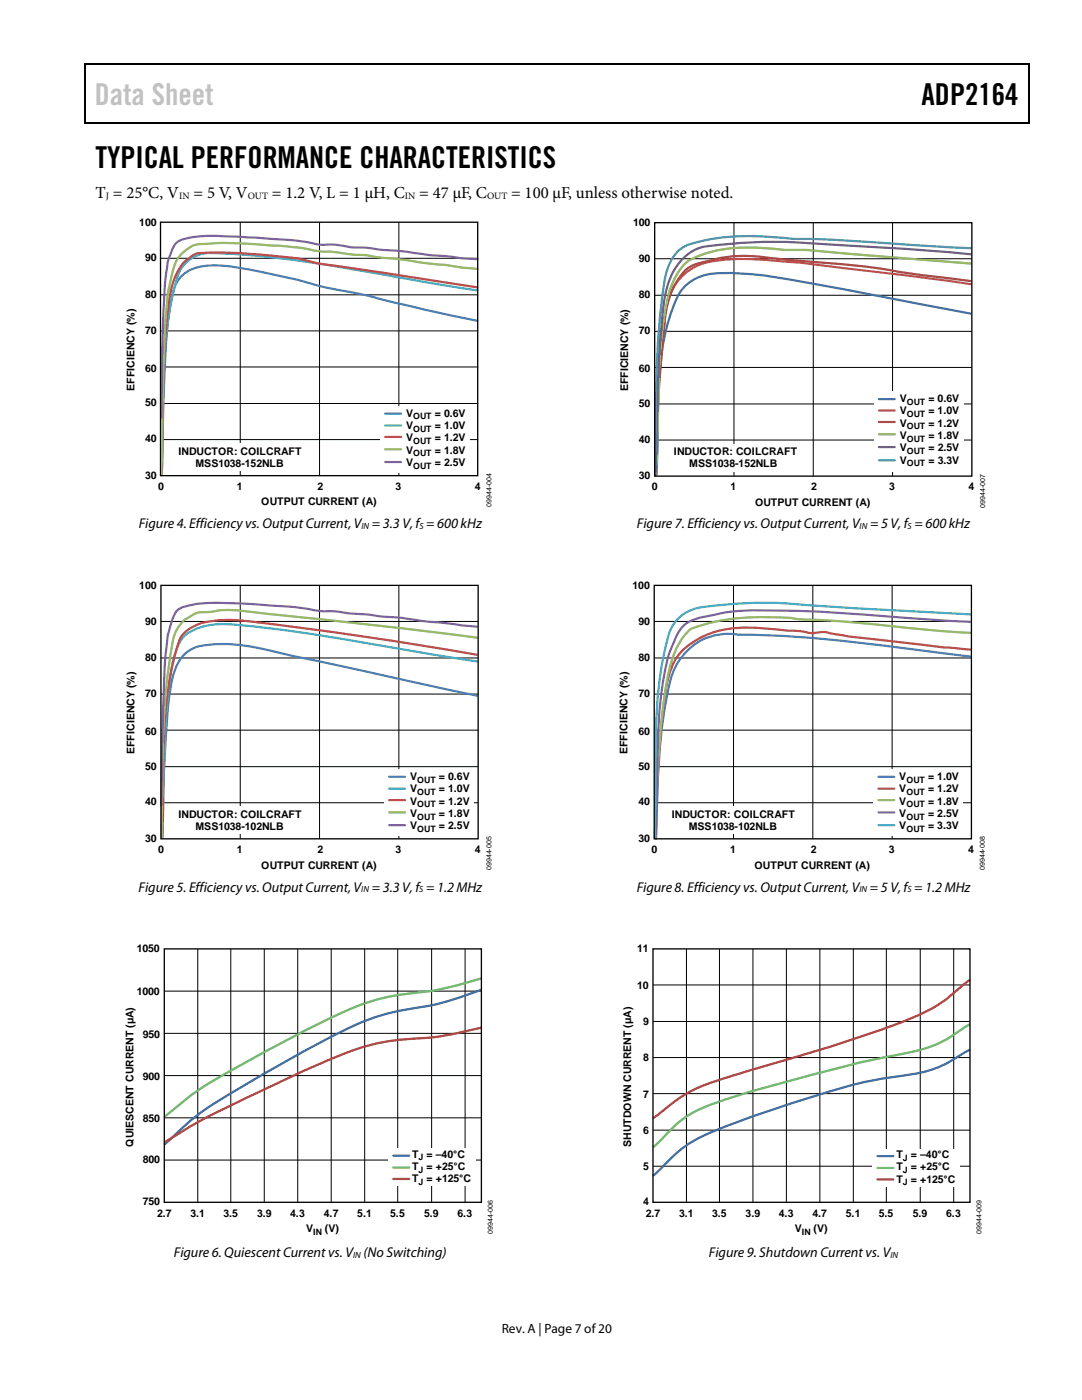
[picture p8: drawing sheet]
<svg xmlns="http://www.w3.org/2000/svg" width="216mm" height="279mm" viewBox="0 0 216 279" stroke-linecap="round" stroke-linejoin="round" font-family="sans-serif">
<path d="M16.9 12.7h.2v1h-.2zM16.9 12.7h.2v.3h-.2zM82.5 12.7h.3v.3h-.3zM205.1 12.7h.3v1h-.3zM205.1 12.7h.3v.3h-.3zM16.9 24.4h.2v.2h-.2zM82.3 24.4h.2v.2h-.2zM205.1 24.4h.3v.2h-.3z" fill="#000"/>
<path d="M17 13.7v10.7M17.1 12.8h65.4M82.8 12.8h122.3M205.2 13.7v10.7M17.1 24.5h188" fill="none" stroke="#000" stroke-width=".25"/>
<path d="M32.1 58.8h63.3M32.1 51.5h63.3M47.9 44.3v50.6M63.8 44.3v50.6M79.6 44.3v50.6M32.1 73.2h63.3M32.1 66h63.3M32.1 87.7h63.3M32.1 80.5h63.3" fill="none" stroke="#000" stroke-width=".2"/>
<g fill="#fff">
<path d="M35.5 88.5h24.9v5.5h-24.9z"/>
<path d="M75.8 81.1h17.9v13.3h-17.9z"/>
</g>
<path d="M95.2 64l-10.3-2.2-12.2-2.9a101 101 0 0 1-14.2-3.3l-4.9-1a63.8 63.8 0 0 0-10.9-1.6 8.4 8.4 0 0 0-6.9 2.6 13.6 13.6 0 0 0-2 6.3 255.4 255.4 0 0 0-1.4 25.6l-.1 7.1M76.9 82.5h3.1" fill="none" stroke="#4a7fbc" stroke-width=".44"/>
<path d="M95.2 58l-9.3-1.5-13.9-2.5a180.1 180.1 0 0 0-31.1-3.4 6.8 6.8 0 0 0-5.5 4.8 88.6 88.6 0 0 0-2.9 24.8l-.2 14.4M76.9 84.9h3.1" fill="none" stroke="#47aac5" stroke-width=".44"/>
<path d="M95.2 57.3l-25.9-3.9a69.4 69.4 0 0 1-9.9-1.9l-7.1-.7a77 77 0 0 0-13-.2 8.4 8.4 0 0 0-4.5 4.9 32.8 32.8 0 0 0-1.6 9.3 431.9 431.9 0 0 0-.9 30M76.9 87.2h3.1" fill="none" stroke="#bf4c49" stroke-width=".44"/>
<path d="M95.2 53.7l-3.1-.3-3.2-.5-2.6-.2-5.7-.9-5.3-.5a16.9 16.9 0 0 0-4.8-.5l-4.7-.6a21.5 21.5 0 0 1-5.8-.7l-10-.8a51.7 51.7 0 0 0-11.1 .2 7.4 7.4 0 0 0-4.7 6.1 57.6 57.6 0 0 0-1.3 10.5l-.4 11.4-.3 17.9M76.9 89.7h3.1" fill="none" stroke="#99ba54" stroke-width=".44"/>
<path d="M95.2 51.7l-3.1-.2-2.1-.3a80.1 80.1 0 0 1-10-1.1l-3.7-.2-3.7-.5a20.4 20.4 0 0 1-5.8-.6h-.5a12.4 12.4 0 0 1-5.3-.5l-3.7-.4-10-.7a39.5 39.5 0 0 0-10.1 .4 3.6 3.6 0 0 0-3.2 3.2 12.1 12.1 0 0 0-.9 3.9l-.6 10-.3 18.7M76.9 92.2h3.1" fill="none" stroke="#7e61a1" stroke-width=".44"/>
<path d="M32 44.3h63.3v50.6h-63.3z" fill="none" stroke="#000" stroke-width=".26"/>
<path d="M47.9 116.8v50.6M63.8 116.8v50.6M79.6 116.8v50.6M32.1 138.5h63.3M32.1 131.3h63.3M32.1 124h63.3M32.1 153h63.3M32.1 145.7h63.3M32.1 160.2h63.3" fill="none" stroke="#000" stroke-width=".2"/>
<path d="M35.5 161h24.9v5.4h-24.9z" fill="#fff"/>
<path d="M95.3 138.9l-37.1-8a57.5 57.5 0 0 0-14.6-2.4 14.7 14.7 0 0 0-5.3 1 8 8 0 0 0-3.8 5.5 111.5 111.5 0 0 0-1.7 17.4l-.4 8.2v6.5" fill="none" stroke="#4a7fbc" stroke-width=".44"/>
<path d="M95.3 132l-6.8-1a757.5 757.5 0 0 0-36.4-5.8l-4.5-.5a15.1 15.1 0 0 0-10.3 1.8 9.5 9.5 0 0 0-2.8 5.4 165.9 165.9 0 0 0-1.9 27.5l-.2 7.8" fill="none" stroke="#47aac5" stroke-width=".44"/>
<path d="M95.3 130.7a701.2 701.2 0 0 0-48.9-7 15.8 15.8 0 0 0-8.4 1.6 5.8 5.8 0 0 0-2.9 4.7 93 93 0 0 0-2.5 24.7l-.2 12.5" fill="none" stroke="#bf4c49" stroke-width=".44"/>
<path d="M95.3 127.3l-18.7-2.3-24.1-2.6a31.7 31.7 0 0 0-9.6-.4l-2.2 .2a4.7 4.7 0 0 0-3.3 1.2 6.6 6.6 0 0 0-2.9 4.6 163.8 163.8 0 0 0-2.1 31l-.1 8.2" fill="none" stroke="#99ba54" stroke-width=".44"/>
<path d="M95.3 125.1l-10.5-1.1a67.3 67.3 0 0 0-9.5-1.1l-9-.9a24.5 24.5 0 0 1-6.3-.7l-12.7-.9a30.4 30.4 0 0 0-11.1 .9 4 4 0 0 0-2 3 36.7 36.7 0 0 0-1.3 8.5l-.5 13.9-.2 14.1" fill="none" stroke="#7e61a1" stroke-width=".44"/>
<path d="M32.1 116.8h63.3v50.6h-63.3z" fill="none" stroke="#000" stroke-width=".26"/>
<path d="M76.6 153.5h17.9v13.4h-17.9z" fill="#fff"/>
<path d="M77.7 155h3.1" fill="none" stroke="#4a7fbc" stroke-width=".44"/>
<path d="M77.7 157.4h3.1" fill="none" stroke="#47aac5" stroke-width=".44"/>
<path d="M77.7 159.7h3.1" fill="none" stroke="#bf4c49" stroke-width=".44"/>
<path d="M77.7 162.1h3.1" fill="none" stroke="#99ba54" stroke-width=".44"/>
<path d="M77.7 164.7h3.1" fill="none" stroke="#7e61a1" stroke-width=".44"/>
<g fill="none" stroke="#000" stroke-width=".2">
<path d="M32.8 197.8h63.3M39.5 189.4v50.5M46.1 189.4v50.5M52.7 189.4v50.5M59.4 189.4v50.5M66.1 189.4v50.5M72.8 189.4v50.5M79.4 189.4v50.5M86.1 189.4v50.5M92.8 189.4v50.5M32.8 206.2h63.3M32.8 214.7h63.3"/>
<path d="M32.8 223.1h63.3M32.8 231.5h63.3"/>
</g>
<path d="M77.4 229.1h17.4v7.6h-17.4z" fill="#fff"/>
<path d="M96.1 197.5a64.2 64.2 0 0 1-16.1 4.2 49.3 49.3 0 0 0-14.8 5.6 316.3 316.3 0 0 0-25 14.7l-3 2.3-4.4 4.1M78.5 230.6h3.1" fill="none" stroke="#3953a4" stroke-width=".44"/>
<path d="M96.1 195.3a68.8 68.8 0 0 1-16.1 3.2 46.6 46.6 0 0 0-15.1 5.2 299.7 299.7 0 0 0-25.8 14.2l-6.3 5M78.5 233h3.1" fill="none" stroke="#69bd45" stroke-width=".44"/>
<path d="M96.1 205.1a68.7 68.7 0 0 1-16.1 2.4 45.8 45.8 0 0 0-15.1 4.3 420.3 420.3 0 0 0-26.7 12.9l-5.4 3.3M78.5 235.3h3.1" fill="none" stroke="#c1272d" stroke-width=".44"/>
<path d="M32.8 189.4h63.3v50.5h-63.3z" fill="none" stroke="#000" stroke-width=".26"/>
<path d="M130.6 58.9h63.3M130.6 51.6h63.3M146.5 44.4v50.6M162.3 44.4v50.6M178.1 44.4v50.6M130.6 73.3h63.3M130.6 66.1h63.3M130.6 87.8h63.3M130.6 80.6h63.3" fill="none" stroke="#000" stroke-width=".2"/>
<g fill="#fff">
<path d="M134.1 88.6h24.8v5.5h-24.8z"/>
<path d="M174.3 78.1h18v16h-18z"/>
</g>
<path d="M175.4 79.7h3.1" fill="none" stroke="#4471a7" stroke-width=".44"/>
<path d="M175.4 81.9h3.1" fill="none" stroke="#db8034" stroke-width=".44"/>
<path d="M175.4 84.2h3.1" fill="none" stroke="#aa4441" stroke-width=".44"/>
<path d="M175.4 86.7h3.1" fill="none" stroke="#86a446" stroke-width=".44"/>
<path d="M175.4 89.2h3.1" fill="none" stroke="#6e568e" stroke-width=".44"/>
<path d="M175.4 91.9h3.1" fill="none" stroke="#3c96ae" stroke-width=".44"/>
<path d="M193.8 62.6l-8.3-1.5a756.3 756.3 0 0 0-34-6.2 41 41 0 0 0-10.3-.1 8.6 8.6 0 0 0-6.8 6.3 55.2 55.2 0 0 0-3.1 18.6l-.3 15.1" fill="none" stroke="#4370a7" stroke-width=".44"/>
<path d="M193.8 56.7l-17.1-2.2a370.4 370.4 0 0 0-26.3-2.8 31.6 31.6 0 0 0-10.4 1 10.5 10.5 0 0 0-6.9 8.3 220.8 220.8 0 0 0-2.2 33.8" fill="none" stroke="#db8136" stroke-width=".44"/>
<path d="M193.8 56.1a370.1 370.1 0 0 1-20.9-2.9l-15.9-1.4a54.5 54.5 0 0 0-10.5-.7 45.4 45.4 0 0 0-8.2 1.9 8 8 0 0 0-3.6 3.7 18.8 18.8 0 0 0-2.2 8.9 270.1 270.1 0 0 0-1.6 29.2" fill="none" stroke="#a94340" stroke-width=".44"/>
<path d="M193.8 52.6l-27.3-2.2a79 79 0 0 0-9.9-.5 39.7 39.7 0 0 0-15.3 .5 13.2 13.2 0 0 0-4.6 2.2 14.3 14.3 0 0 0-3.6 7.5 137.6 137.6 0 0 0-1.8 25.1l-.4 9.6" fill="none" stroke="#86a448" stroke-width=".44"/>
<path d="M193.8 50.8a884.5 884.5 0 0 0-38.8-2.5 98.3 98.3 0 0 0-15 1 10.6 10.6 0 0 0-6.9 8 91.1 91.1 0 0 0-1.6 14.1l-.7 23.5" fill="none" stroke="#6e558e" stroke-width=".44"/>
<path d="M193.8 49.5l-5.5-.2a737.8 737.8 0 0 0-31.3-1.8 48.8 48.8 0 0 0-19.3 1.2 7.1 7.1 0 0 0-4.6 5.1 85 85 0 0 0-1.8 14.4l-.3 8.2-.3 18.4" fill="none" stroke="#3d96ae" stroke-width=".44"/>
<path d="M130.6 44.4h63.3v50.6h-63.3z" fill="none" stroke="#000" stroke-width=".26"/>
<path d="M146.4 116.8v50.6M162.2 116.8v50.6M178 116.8v50.6M130.5 138.5h63.3M130.5 131.3h63.3M130.5 124h63.3M130.5 153h63.3M130.5 145.7h63.3M130.5 160.2h63.3" fill="none" stroke="#000" stroke-width=".2"/>
<g fill="#fff">
<path d="M134 161h24.8v5.4h-24.8z"/>
<path d="M174.2 153.5h18v13.4h-18z"/>
</g>
<path d="M175.3 155h3.2" fill="none" stroke="#4a7fbd" stroke-width=".44"/>
<path d="M175.3 157.4h3.2" fill="none" stroke="#c04d4a" stroke-width=".44"/>
<path d="M175.3 159.7h3.2" fill="none" stroke="#9aba53" stroke-width=".44"/>
<path d="M175.3 162.1h3.2" fill="none" stroke="#7f62a2" stroke-width=".44"/>
<path d="M175.3 164.7h3.2" fill="none" stroke="#47aac4" stroke-width=".44"/>
<path d="M193.7 131.1a525.1 525.1 0 0 0-39.8-4.3l-6.7-.1a11.7 11.7 0 0 0-13.4 9 121 121 0 0 0-2.7 25.8l-.2 5.6" fill="none" stroke="#4a7fbc" stroke-width=".44"/>
<path d="M193.7 129.6a212.2 212.2 0 0 1-16.2-1.7l-8.3-.9-3.5-.6a6.9 6.9 0 0 0-3.5 0l-2.4-.4-1.9-.1a73.5 73.5 0 0 0-11.7-.5 16.3 16.3 0 0 0-10.9 5.5 19.7 19.7 0 0 0-2.8 9.2 224.1 224.1 0 0 0-1.6 27.3" fill="none" stroke="#bf4c49" stroke-width=".44"/>
<path d="M193.7 126.3l-9.3-.7a286.9 286.9 0 0 0-25.4-2.1 49.3 49.3 0 0 0-19.7 1.5l-1.5 .5a15.9 15.9 0 0 0-4.5 9.4 189.7 189.7 0 0 0-2.4 32.4" fill="none" stroke="#99ba54" stroke-width=".44"/>
<path d="M193.7 124.1l-5.6-.3a546.3 546.3 0 0 0-33.6-2 41 41 0 0 0-16.9 2.2 8.5 8.5 0 0 0-3.5 5.1 38.5 38.5 0 0 0-2.3 11.1 335.1 335.1 0 0 0-.8 23.1l-.2 3.8" fill="none" stroke="#7e61a1" stroke-width=".44"/>
<path d="M193.7 122.6l-29-1.6a106.5 106.5 0 0 0-15.4-.6h-1.3a65.8 65.8 0 0 0-9.5 1.1 7.5 7.5 0 0 0-5.1 5.2 88 88 0 0 0-2.6 24.1l-.2 16.4" fill="none" stroke="#47aac5" stroke-width=".44"/>
<path d="M130.5 116.8h63.3v50.6h-63.3zM130.3 189.4h63.2v50.5h-63.2z" fill="none" stroke="#000" stroke-width=".26"/>
<g fill="none" stroke="#000" stroke-width=".2">
<path d="M130.3 196.6h63.2M137 189.4v50.5M143.6 189.4v50.5M150.2 189.4v50.5M156.9 189.4v50.5M163.6 189.4v50.5M170.3 189.4v50.5M176.9 189.4v50.5M183.6 189.4v50.5M190.3 189.4v50.5M130.3 203.9h63.2M130.3 218.3h63.2"/>
<path d="M130.3 211.1h63.2M130.3 225.5h63.2M130.3 232.7h63.2"/>
</g>
<path d="M193.5 209.5l-.8 .4a25.5 25.5 0 0 1-9.5 4.3l-2.1 .3a85.6 85.6 0 0 0-18.7 4.3l-9.3 3a88.9 88.9 0 0 0-15.5 6.4 39.9 39.9 0 0 0-6.5 5.8l-.8 .7" fill="none" stroke="#3953a4" stroke-width=".44"/>
<path d="M193.5 204.4l-.8 .5a26 26 0 0 1-12.7 5.4 350.7 350.7 0 0 0-30.6 7.7 57.9 57.9 0 0 0-11.8 4.4 36 36 0 0 0-6.5 5.9l-.8 .7" fill="none" stroke="#69bd45" stroke-width=".44"/>
<path d="M193.5 195.5l-.8 .6a33.6 33.6 0 0 1-9.6 6.6 299.3 299.3 0 0 1-32 10.5 111.5 111.5 0 0 0-12.3 4.1 36.2 36.2 0 0 0-7.8 5.4l-.7 .5" fill="none" stroke="#c1272d" stroke-width=".44"/>
<path d="M174 229.2h17.4v7.6h-17.4z" fill="#fff"/>
<path d="M175.1 230.7h3.2" fill="none" stroke="#3953a4" stroke-width=".44"/>
<path d="M175.1 233.1h3.2" fill="none" stroke="#69bd45" stroke-width=".44"/>
<path d="M175.1 235.4h3.2" fill="none" stroke="#c1272d" stroke-width=".44"/>
<text font-size="6" fill="#c1c1c1" x="18.9" y="20.9">Data Sheet</text>
<g font-size="6">
<text x="183.9" y="20.9">ADP2164</text>
<text x="19" y="33.6">TYPICAL PERFORMANCE CHARACTERISTICS</text>
</g>
<g font-size="3.3">
<text x="19" y="39.5">T = 25°C, V</text>
<text x="38.6" y="39.5">= 5 V, V</text>
<text x="54.2" y="39.5">= 1.2 V, L = 1 µH, C</text>
<text x="83.7" y="39.5">= 47 µF, C</text>
<text x="102" y="39.5">= 100 µF, unless otherwise noted.</text>
</g>
<g font-size="2.8">
<text x="27.7" y="105.4">Figure 4. Efficiency vs. Output Current, V = 3.3 V, f = 600 kHz</text>
<text x="127.1" y="105.4">Figure 7. Efficiency vs. Output Current, V = 5 V, f = 600 kHz</text>
<text x="27.6" y="177.9">Figure 5. Efficiency vs. Output Current, V = 3.3 V, f = 1.2 MHz</text>
<text x="127" y="177.9">Figure 8. Efficiency vs. Output Current, V = 5 V, f = 1.2 MHz</text>
<text x="34.7" y="251">Figure 6. Quiescent Current vs. V (No Switching)</text>
<text x="141.4" y="251">Figure 9. Shutdown Current vs. V</text>
</g>
<text font-size="2.7" x="100.1" y="266">Rev. A | Page 7 of20</text>
<g font-size="2.1">
<text x="27.8" y="45">100</text>
<text x="126.3" y="45.1">100</text>
<text x="29" y="52.2">90</text>
<text x="127.5" y="52.2">90</text>
<text x="29" y="59.4">80</text>
<text x="127.5" y="59.5">80</text>
<text x="29" y="66.6">70</text>
<text x="127.5" y="66.7">70</text>
<text x="29" y="74.2">60</text>
<text x="127.5" y="74.3">60</text>
<text x="26.8" y="78" transform="rotate(-90 26.8 78)">EFFICIENCY (%)</text>
<text x="29" y="81.1">50</text>
<text x="81" y="83.2">V</text>
<text x="86.8" y="83.2">= 0.6V</text>
<text x="125.3" y="78.1" transform="rotate(-90 125.3 78.1)">EFFICIENCY (%)</text>
<text x="127.5" y="81.2">50</text>
<text x="179.5" y="82.7">V</text>
<text x="179.5" y="80.2">V</text>
<text x="185.3" y="80.2">= 0.6V</text>
<text x="185.3" y="82.7">= 1.0V</text>
<text x="29" y="88.3">40</text>
<text x="81" y="85.6">V</text>
<text x="81" y="88.1">V</text>
<text x="86.8" y="85.6">= 1.0V</text>
<text x="86.8" y="88.1">= 1.2V</text>
<text x="127.5" y="88.3">40</text>
<text x="179.5" y="85.1">V</text>
<text x="179.5" y="87.6">V</text>
<text x="185.3" y="85.1">= 1.2V</text>
<text x="185.3" y="87.6">= 1.8V</text>
<text x="29" y="95.5">30</text>
<text x="35.6" y="90.7">INDUCTOR: COILCRAFT</text>
<text x="39" y="93.2">MSS1038-152NLB</text>
<text x="81" y="90.5">V</text>
<text x="81" y="93">V</text>
<text x="86.8" y="90.5">= 1.8V</text>
<text x="86.8" y="93">= 2.5V</text>
<text x="127.5" y="95.6">30</text>
<text x="134.5" y="90.8">INDUCTOR:</text>
<text x="137.5" y="93.2">MSS1038</text>
<text x="146.7" y="93.2">-152NLB</text>
<text x="146.9" y="90.8">COILCRAFT</text>
<text x="179.5" y="90.1">V</text>
<text x="179.5" y="92.5">V</text>
<text x="185.3" y="90.1">= 2.5V</text>
<text x="185.3" y="92.5">= 3.3V</text>
<text x="31.6" y="97.8">0</text>
<text x="47.3" y="97.8">1</text>
<text x="52.1" y="100.9">OUTPUT CURRENT (A)</text>
<text x="63.3" y="97.8">2</text>
<text x="78.9" y="97.8">3</text>
<text x="94.7" y="97.8">4</text>
<text x="130.1" y="97.9">0</text>
<text x="145.8" y="97.9">1</text>
<text x="150.7" y="100.9">OUTPUT CURRENT (A)</text>
<text x="161.8" y="97.9">2</text>
<text x="177.4" y="97.9">3</text>
<text x="193.3" y="97.9">4</text>
<text x="27.8" y="117.5">100</text>
<text x="126.2" y="117.5">100</text>
<text x="29" y="124.6">90</text>
<text x="127.4" y="124.6">90</text>
<text x="29" y="131.9">80</text>
<text x="127.4" y="131.9">80</text>
<text x="29" y="139.1">70</text>
<text x="127.4" y="139.1">70</text>
<text x="29" y="146.7">60</text>
<text x="127.4" y="146.7">60</text>
<text x="26.8" y="150.5" transform="rotate(-90 26.8 150.5)">EFFICIENCY (%)</text>
<text x="29" y="153.6">50</text>
<text x="81.8" y="155.6">V</text>
<text x="87.6" y="155.6">= 0.6V</text>
<text x="125.2" y="150.5" transform="rotate(-90 125.2 150.5)">EFFICIENCY (%)</text>
<text x="127.4" y="153.6">50</text>
<text x="179.4" y="155.6">V</text>
<text x="185.2" y="155.6">= 1.0V</text>
<text x="29" y="160.7">40</text>
<text x="81.8" y="158.1">V</text>
<text x="81.8" y="160.6">V</text>
<text x="87.6" y="158.1">= 1.0V</text>
<text x="87.6" y="160.6">= 1.2V</text>
<text x="127.4" y="160.7">40</text>
<text x="179.4" y="158.1">V</text>
<text x="179.4" y="160.6">V</text>
<text x="185.2" y="158.1">= 1.2V</text>
<text x="185.2" y="160.6">= 1.8V</text>
<text x="29" y="168">30</text>
<text x="35.6" y="163.2">INDUCTOR: COILCRAFT</text>
<text x="39" y="165.6">MSS1038-102NLB</text>
<text x="81.8" y="163">V</text>
<text x="81.8" y="165.5">V</text>
<text x="87.6" y="163">= 1.8V</text>
<text x="87.6" y="165.5">= 2.5V</text>
<text x="127.4" y="168">30</text>
<text x="134" y="163.2">INDUCTOR: COILCRAFT</text>
<text x="137.4" y="165.6">MSS1038-102NLB</text>
<text x="179.4" y="163">V</text>
<text x="179.4" y="165.5">V</text>
<text x="185.2" y="163">= 2.5V</text>
<text x="185.2" y="165.5">= 3.3V</text>
<text x="31.6" y="170.3">0</text>
<text x="47.3" y="170.3">1</text>
<text x="52.1" y="173.3">OUTPUT CURRENT (A)</text>
<text x="63.3" y="170.3">2</text>
<text x="78.9" y="170.3">3</text>
<text x="94.7" y="170.3">4</text>
<text x="130" y="170.3">0</text>
<text x="145.7" y="170.3">1</text>
<text x="150.6" y="173.3">OUTPUT CURRENT (A)</text>
<text x="161.8" y="170.3">2</text>
<text x="177.3" y="170.3">3</text>
<text x="193.2" y="170.3">4</text>
<text x="27.3" y="190">1050</text>
<text x="127.2" y="190">11</text>
<text x="127.2" y="197.3">10</text>
<text x="27.3" y="198.5">1000</text>
<text x="28.5" y="207.1">950</text>
<text x="128.3" y="204.6">9</text>
<text x="28.5" y="215.6">900</text>
<text x="128.3" y="211.8">8</text>
<text x="128.3" y="219.1">7</text>
<text x="28.5" y="223.9">850</text>
<text x="128.3" y="226.3">6</text>
<text x="26.6" y="228.8" transform="rotate(-90 26.6 228.8)">QUIESCENT CURRENT (µA)</text>
<text x="28.5" y="232.1">800</text>
<text x="82.3" y="231">T</text>
<text x="82.3" y="233.5">T</text>
<text x="85.1" y="231">= –40°C</text>
<text x="85.1" y="233.5">= +25°C</text>
<text x="125.9" y="228.9" transform="rotate(-90 125.9 228.9)">SHUTDOWN CURRENT (µA)</text>
<text x="128.3" y="233.5">5</text>
<text x="178.9" y="231.1">T</text>
<text x="178.9" y="233.6">T</text>
<text x="181.8" y="233.6">= +25°C</text>
<text x="181.8" y="231.1">= –40°C</text>
<text x="82.3" y="236">T</text>
<text x="85.1" y="236">= +125°C</text>
<text x="178.9" y="236">T</text>
<text x="181.8" y="236">= +125°C</text>
<text x="28.5" y="240.5">750</text>
<text x="31.4" y="242.8">2.7</text>
<text x="38" y="242.8">3.1</text>
<text x="44.6" y="242.8">3.5</text>
<text x="51.3" y="242.8">3.9</text>
<text x="57.9" y="242.8">4.3</text>
<text x="61.1" y="245.9">V</text>
<text x="64.6" y="242.8">4.7</text>
<text x="64.8" y="245.9">(V)</text>
<text x="71.3" y="242.8">5.1</text>
<text x="77.9" y="242.8">5.5</text>
<text x="84.6" y="242.8">5.9</text>
<text x="91.3" y="242.8">6.3</text>
<text x="128.3" y="240.5">4</text>
<text x="128.9" y="242.8">2.7</text>
<text x="135.5" y="242.8">3.1</text>
<text x="142.1" y="242.8">3.5</text>
<text x="148.8" y="242.8">3.9</text>
<text x="155.4" y="242.8">4.3</text>
<text x="158.6" y="245.9">V</text>
<text x="162.1" y="242.8">4.7</text>
<text x="162.3" y="245.9">(V)</text>
<text x="168.8" y="242.8">5.1</text>
<text x="175.4" y="242.8">5.5</text>
<text x="182.1" y="242.8">5.9</text>
<text x="188.8" y="242.8">6.3</text>
</g>
<g font-size="1.9">
<text x="21.1" y="39.7">J</text>
<text x="35.7" y="39.7">IN</text>
<text x="49.4" y="39.7">OUT</text>
<text x="80.8" y="39.7">IN</text>
<text x="97.2" y="39.7">OUT</text>
</g>
<g font-size="1.8">
<text x="82.4" y="83.7">OUT</text>
<text x="180.9" y="80.7">OUT</text>
<text x="180.9" y="83.2">OUT</text>
<text x="82.4" y="86.2">OUT</text>
<text x="82.4" y="88.6">OUT</text>
<text x="180.9" y="85.7">OUT</text>
<text x="180.9" y="88.1">OUT</text>
<text x="82.4" y="91.1">OUT</text>
<text x="82.4" y="93.5">OUT</text>
<text x="180.9" y="90.6">OUT</text>
<text x="180.9" y="93">OUT</text>
<text x="72.1" y="105.6">IN</text>
<text x="83.7" y="105.6">S</text>
<text x="171.5" y="105.6">IN</text>
<text x="181.1" y="105.6">S</text>
<text x="83.2" y="156.2">OUT</text>
<text x="83.2" y="158.6">OUT</text>
<text x="83.2" y="161.1">OUT</text>
<text x="180.9" y="156.2">OUT</text>
<text x="180.9" y="158.6">OUT</text>
<text x="180.9" y="161.1">OUT</text>
<text x="83.2" y="163.6">OUT</text>
<text x="83.2" y="166">OUT</text>
<text x="180.9" y="163.6">OUT</text>
<text x="180.9" y="166">OUT</text>
<text x="72.1" y="178.1">IN</text>
<text x="83.7" y="178.1">S</text>
<text x="171.5" y="178.1">IN</text>
<text x="181.1" y="178.1">S</text>
<text x="83.5" y="231.6">J</text>
<text x="180.2" y="231.6">J</text>
<text x="83.5" y="234">J</text>
<text x="83.5" y="236.5">J</text>
<text x="180.2" y="236.6">J</text>
<text x="180.2" y="234.1">J</text>
<text x="62.5" y="246.4">IN</text>
<text x="70.4" y="251.1">IN</text>
<text x="160" y="246.4">IN</text>
<text x="177.7" y="251.1">IN</text>
</g>
<g font-size="1.4">
<text x="98.1" y="101.2" transform="rotate(-90 98.1 101.2)">09944-004</text>
<text x="196.6" y="101.3" transform="rotate(-90 196.6 101.3)">09944-007</text>
<text x="98.1" y="173.7" transform="rotate(-90 98.1 173.7)">09944-005</text>
<text x="196.5" y="173.7" transform="rotate(-90 196.5 173.7)">09944-008</text>
<text x="98.3" y="246.2" transform="rotate(-90 98.3 246.2)">09944-006</text>
<text x="195.8" y="246.2" transform="rotate(-90 195.8 246.2)">09944-009</text>
</g>
</svg>
